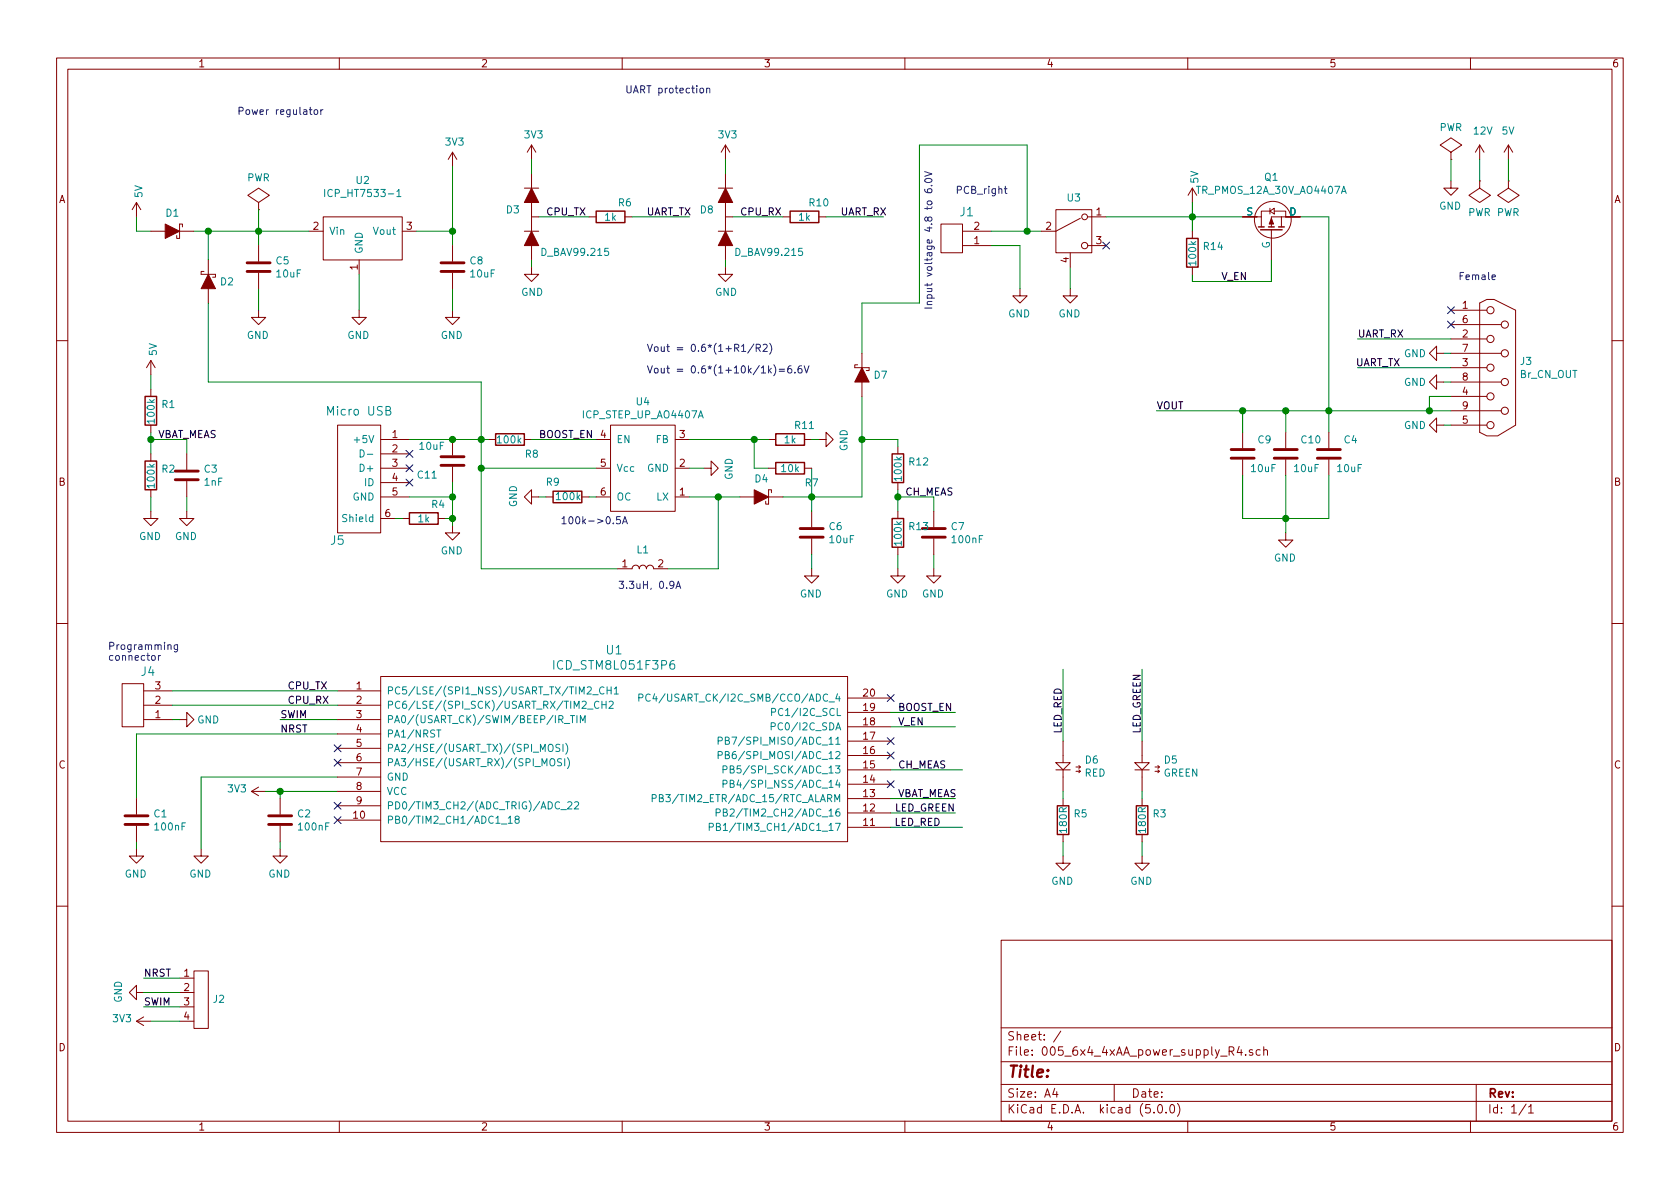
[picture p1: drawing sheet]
<svg xmlns="http://www.w3.org/2000/svg" width="297mm" height="210mm" viewBox="0 0 297 210" stroke-linecap="round" stroke-linejoin="round" font-family="sans-serif">
<g fill="none" stroke="#840000" stroke-width=".18">
<path d="M10 10.3h277v189.9h-277zM12 12.2h273v186.1h-273zM60 10.3v1.9M110 10.3v1.9M160 10.3v1.9M210 10.3v1.9M260 10.3v1.9M24.1 35.8v2.5M24.1 35.8l-.7 1.3M24.1 35.8l.8 1.3M45.7 35.8l1.9-1.3-1.9-1.2-1.9 1.2 1.9 1.3v1.3M45.7 37.1h.1"/>
<path d="M57.1 38.3h14v7.7h-14zM80 26.9l-.8 1.3M80 26.9v2.6M80 26.9l.8 1.3M92.7 33.3h2.5M94 25.6v2.6M94 30.7v2.6M94 35.8v5.1M94 38.3h1.2M94 25.6l-.8 1.3M94 25.6l.7 1.3M104.1 38.3h1.3"/>
<path d="M110.5 38.3h1.3M127 33.3h2.5M128.3 38.3h1.2M128.3 25.6v2.6M128.3 30.7v2.6M128.3 35.8v5.1M128.3 25.6l-.8 1.3M128.3 25.6l.7 1.3M138.4 38.3h1.3M144.8 38.3h1.2M166.4 39.6h3.8v5.1h-3.8zM186.7 37.1h6.3v7.6h-6.3z"/>
<path d="M191 38.6l-4.3 2.3h-2.6M192.3 38.3h3.3M210.8 33.3l-.7 1.2M210.8 33.3v2.5M210.8 33.3l.8 1.2M219.7 38.3h3.3M223 38.3v1.8M224.5 37.3h-1.5v1M224.5 37.3l.8-.5v1zM224.5 36.8v1M225.3 37.3h2v1M226.6 38.3v1.8"/>
<path d="M229.9 38.3h-5.1v1.8M256.5 32v1.3h-1.2l1.2 1.2 1.3-1.2h-1.3M256.5 26.9l1.9-1.3-1.9-1.2-1.9 1.2 1.9 1.3v1.3M256.5 28.2h.1M261.6 32v1.3l1.9 1.2-1.9 1.3-1.9-1.3 1.9-1.2M261.6 32h.1M261.6 25.6v2.6M261.6 25.6l-.7 1.3M261.6 25.6l.8 1.3M266.7 32v1.3l1.9 1.2-1.9 1.3-1.9-1.3 1.9-1.2M266.7 32h.1M266.7 25.6l-.8 1.3"/>
<path d="M266.7 25.6v2.6M266.7 25.6l.8 1.3M26.7 40.9h2.5M31.7 40.9h2.6M32.3 40.1v-.5h-.6v2.6h-.5v-.5M36.1 48h-.5v.5h2.5v.5h-.5M36.8 46v2.5M36.8 51v2.6M45.7 54.9v1.2h-1.3l1.3 1.3 1.3-1.3h-1.3M45.7 43.4v2.8M45.7 48.3v2.7M54.6 40.9h2.5"/>
<path d="M63.5 54.9v1.2h-1.3l1.3 1.3 1.3-1.3h-1.3M63.5 46v2.5M71.1 40.9h2.6M80 54.9v1.2h-1.3l1.3 1.3 1.3-1.3h-1.3M80 43.4v2.8M80 48.3v2.7M92.7 40.9h2.5M94 47.2v1.3h1.2l-1.2 1.3-1.3-1.3h1.3M94 43.4v2.6M127 40.9h2.5M128.3 47.2v1.3h1.2l-1.2 1.3-1.3-1.3h1.3M128.3 43.4v2.6"/>
<path d="M170.2 40.9h5.1M170.2 43.4h5.1M180.3 51v1.3h-1.2l1.2 1.3 1.3-1.3h-1.3M189.2 51v1.3h-1.2l1.2 1.3 1.3-1.3h-1.3M189.2 44.7v2.5M192.3 43.4h3.3M210.8 40.9v1.3M210.8 47.2v1.3M224.8 40.6v5.4M256.5 59.9h6.4M256.5 57.4h8.9M256.5 54.9h6.4"/>
<path d="M261.6 53.6l1.3-.6h1.3l3.8 1.9v20.3l-3.2 1.9h-1.9l-1.3-.7zM10 60.2h2M26.7 63.7v2.6M26.7 68.8v1.3M26.7 75.2v1.2M26.7 63.7l-.8 1.3M26.7 63.7l.7 1.3M59.7 75.2h7.6v19h-7.6zM67.3 77.7h5.1M80 77.7v2.8M86.4 77.7h1.2M92.7 77.7h1.3"/>
<path d="M105.4 77.7h2.5M107.9 75.2h11.5v15.2h-11.5zM119.4 77.7h2.5M135.9 77.7h1.3M142.2 77.7h1.3M144.8 77.7h1.2v1.3l1.3-1.3-1.3-1.3v1.3M151.6 64.5h-.5v.5h2.6v.5h-.5M152.4 62.5v2.5M152.4 67.6v2.5M158.7 79v1.3M219.7 76.4v2.8M227.3 76.4v2.8"/>
<path d="M234.9 76.4v2.8M254 75.2v-1.3l-1.3 1.3 1.3 1.2v-1.2h1.3M254 67.6v-1.3l-1.3 1.3 1.3 1.2v-1.2h1.3M254 62.5v-1.3l-1.3 1.3 1.3 1.2v-1.2h1.3M256.5 75.2h6.4M256.5 72.6h8.9M256.5 70.1h6.4M256.5 67.6h8.9M256.5 65h6.4M256.5 62.5h8.9M285 60.2h2M26.7 90.4v1.3h-1.3l1.3 1.3 1.2-1.3h-1.2"/>
<path d="M26.7 80.3v1.2M26.7 86.6v1.3M33 90.4v1.3h-1.3l1.3 1.3 1.3-1.3h-1.3M33 80.3v2.8M33 85.1v2.8M67.3 80.3h5.1M67.3 82.8h5.1M67.3 85.3h5.1M67.3 87.9h5.1M67.3 91.7h2.5M71.1 91.7h1.3M77.5 91.7h1.2"/>
<path d="M80 93v1.2h-1.3l1.3 1.3 1.3-1.3h-1.3M80 82.5v2.8M94 87.9v1.2l-1.3-1.2 1.3-1.3v1.3h1.2M96.5 87.9h1.3M102.9 87.9h1.2M105.4 82.8h2.5M105.4 87.9h2.5M119.4 82.8h2.5M119.4 87.9h2.5M124.5 82.8h1.2v1.3l1.3-1.3-1.3-1.3v1.3M130.8 87.9h2.5M135.9 82.8h1.3"/>
<path d="M135.9 87.9h2.5M136.4 87.1v-.5h-.5v2.5h-.5v-.5M142.2 82.8h1.3M143.5 90.4v2.8M143.5 95.2v2.8M158.7 85.3v1.3M158.7 90.4v1.3M158.7 96.8v1.2M165.1 90.4v2.8M165.1 95.2v2.8M219.7 81.3v2.8M227.3 94.2v1.3h-1.2l1.2 1.3 1.3-1.3h-1.3"/>
<path d="M227.3 81.3v2.8M234.9 81.3v2.8M10 110.3h2M67.3 119.6h82.6v29.2h-82.6zM109.2 100.6h2.6a.63 .63 0 0 1 .6-.7 .63 .63 0 0 1 .6 .7 .63 .63 0 0 1 .7-.7 .63 .63 0 0 1 .6 .7 .63 .63 0 0 1 .6-.7 .63 .63 0 0 1 .7 .7h2.5M143.5 100.6v1.2h-1.3l1.3 1.3 1.3-1.3h-1.3M158.7 100.6v1.2h-1.2l1.2 1.3 1.3-1.3h-1.3M165.1 100.6v1.2h-1.3l1.3 1.3 1.3-1.3h-1.3M285 110.3h2M21.6 120.9h3.8v7.6h-3.8zM25.4 122.2h5.1M25.4 124.7h5.1"/>
<path d="M25.4 127.2h5.1M31.7 127.2h1.3v1.3l1.3-1.3-1.3-1.2v1.2M44.4 139.9l1.3 .8M44.4 139.9h2.6M45.7 139.2l-1.3 .7M59.7 139.9h7.6M59.7 122.2h7.6M59.7 124.7h7.6M59.7 127.2h7.6M59.7 129.8h7.6M59.7 132.3h7.6M59.7 134.9h7.6"/>
<path d="M59.7 137.4h7.6M149.9 138.7h7.6M149.9 136.1h7.6M149.9 133.6h7.6M149.9 131.1h7.6M149.9 128.5h7.6M149.9 126h7.6M149.9 123.4h7.6M186.7 134.9h2.5l-1.2 1.2zM186.7 136.1h2.5M188 131.1v3.8M188 136.1v3.8"/>
<path d="M190.2 136.4h.8M190.2 135.6h.8M190.8 136.1l.2 .3M190.8 135.4l.2 .2M191 136.4l-.2 .2M191 135.6l-.2 .3M200.7 134.9h2.5l-1.3 1.2zM200.7 136.1h2.5M201.9 131.1v3.8M201.9 136.1v3.8M204.2 136.4h.8M204.2 135.6h.8"/>
<path d="M204.7 136.1l.3 .3M204.7 135.4l.3 .2M205 136.4l-.3 .2M205 135.6l-.3 .3M24.1 150.1v1.3h-1.2l1.2 1.2 1.3-1.2h-1.3M24.1 141.2v2.8M24.1 146v2.8M35.6 150.1v1.3h-1.3l1.3 1.2 1.2-1.2h-1.2M49.5 150.1v1.3h-1.2l1.2 1.2 1.3-1.2h-1.3M49.5 141.2v2.8M49.5 146v2.8M59.7 145h7.6"/>
<path d="M59.7 142.5h7.6M149.9 146.3h7.6M149.9 143.8h7.6M149.9 141.2h7.6M188 151.4v1.2h-1.3l1.3 1.3 1.2-1.3h-1.2M188 141.2v1.3M188 147.6v1.2M201.9 151.4v1.2h-1.2l1.2 1.3 1.3-1.3h-1.3M201.9 141.2v1.3M201.9 147.6v1.2M10 160.2h2M24.1 175.5v1.3l-1.2-1.3 1.2-1.3v1.3h1.3"/>
<path d="M25.4 179.8l-1.3 .8M31.7 173h2.6M31.7 175.5h2.6M31.7 178h2.6M34.3 171.7h2.5v10.2h-2.5zM177 166.3h108v32h-108zM285 160.2h2M24.1 180.6l1.3 .8M24.1 180.6h2.6M31.7 180.6h2.6M60 198.3v1.9M110 198.3v1.9"/>
<path d="M160 198.3v1.9M177 194.8h108M177 191.8h108M177 187.8h108M177 181.8h108M186.5 192.5l-.4 1h1M186.8 193v1M187.6 182.3l-1.3 2M197 191.8v3M204 196.7v.1M204.8 195.5l.4-.2a.94 .94 0 0 1 0 1.5 .79 .79 0 0 1-.4-1.3zM206.2 196.7v.1"/>
<path d="M207 195.4l.3-.1a.94 .94 0 0 1 0 1.5 .82 .82 0 0 1-.3-1.4zM208.2 195.1a1.71 1.71 0 0 1 0 2.3M210 198.3v1.9M219.1 185l-.4 1.1h1M219.5 185.6v1M220.2 186.5v.1M221.5 185.7a.37 .37 0 0 0-.6 .1l.1 .2 .5 .2v.1l-.2 .3-.4-.1M222.8 185.7l-.4-.1-.3 .3 .1 .6 .2 .1 .4-.1M223.4 185.7h.1a.37 .37 0 0 1 .6 .1v.8M223.4 185.1v1.5M260 198.3v1.9M261 191.8v6.5"/>
<path d="M269.8 195.2l-1.2 2M270.3 195.8l.4-.5v1.5M270.3 196.8h.8"/>
<circle cx="191.8" cy="38.3" r=".51"/>
<circle cx="225" cy="38.9" r="3.3"/>
<circle cx="191.8" cy="43.4" r=".56"/>
<circle cx="263.5" cy="54.9" r=".63"/>
<circle cx="263.5" cy="59.9" r=".63"/>
<circle cx="266.1" cy="57.4" r=".63"/>
<circle cx="263.5" cy="75.2" r=".63"/>
<circle cx="263.5" cy="65" r=".63"/>
<circle cx="263.5" cy="70.1" r=".63"/>
<circle cx="266.1" cy="67.6" r=".63"/>
<circle cx="266.1" cy="62.5" r=".63"/>
<circle cx="266.1" cy="72.6" r=".63"/>
</g>
<g fill="none" stroke="#0000c2" stroke-width=".18">
<path d="M54.7 19.4h.5M54.9 19v1.1l.3 .1M55.6 19.5l.2-.1 .3 .1 .1 .5-.1 .2h-.3l-.2-.1zM56.7 19.4v.8M57.1 19.4l-.4 .2M123.9 15.6h.3l.2 .2-.1 .6h-.3l-.2-.1zM124.9 15.7l.2-.1h.3l.1 .8M124.9 15.6v.8M163.5 33.5l.1 .4a.87 .87 0 0 0 1.2 0l-.2-.5h-.5l-.1 .5 .2 .2M163.5 30.3l1.3 .5-1.3 .4M163.6 31.7a.68 .68 0 0 1 1.2 .3 .72 .72 0 0 1-1.3-.2zM164.6 32.8h.2"/>
<path d="M177.6 33.4h.5M177.7 32.9v1.1l.4 .2M263.8 49l.6-.1-.1-.2-.3-.1-.2 .2 .1 .6h.4M131.1 62.1h.8M133.3 60.8l-1.1 1.7M133.7 61.5l.7-.1v-.4l-.7-.1v1.2M134 61.5l.4 .6M134.9 61l.5-.1 .3 .3-.8 .9h.8M136.1 60.7a1.4 1.4 0 0 1 0 1.9M136.8 64.5a1.47 1.47 0 0 1 0 1.9M137.8 65.3h.9M137.8 65.7h.9"/>
<path d="M139.9 64.7h-.3a.79 .79 0 0 0-.1 1.3l.5-.2v-.5l-.5-.1-.2 .2M140.5 65.8v.2M141.7 64.7l-.4 .1a.87 .87 0 0 0 0 1.2l.5-.2v-.5l-.5-.1-.2 .2M142.2 64.7l.4 1.3 .4-1.3M109.7 91.4h-.7v.6l.2-.2 .5 .2v.5l-.2 .1-.5-.1M110.1 92.6l.4-1.2 .4 1.2M110.2 92.3h.6M26.8 116l.2-.1 .4 .1 .1 .5-.2 .2-.3 .1-.2-.2zM28 115.9v.9M28.4 115.9l-.3 .1-.1 .1M29.7 114.1l.2-.1 .3 .1 .1 .8M31.4 114v1l-.3 .3-.3-.1"/>
<path d="M31.4 114.1l-.4-.1-.2 .2 .1 .6h.5M119.5 104.1l.4-1.3 .4 1.3M119.6 103.7h.6"/>
</g>
<g fill="none" stroke="#008400" stroke-width=".18">
<path d="M24.1 38.3v2.6h2.6M45.7 37.1v6.3M80 29.5v13.9M94 28.2v2.5M95.2 38.3h8.9M111.8 38.3h10.1M128.3 28.2v2.5M129.5 38.3h8.9M146 38.3h10.2M195.6 38.3h24.1M210.8 35.8v5.1M229.9 38.3h5v38.1"/>
<path d="M256.5 28.2v3.8M261.6 28.2v3.8M266.7 28.2v3.8M34.3 40.9h20.3M36.8 53.6v14h48.3v33h24.1M36.8 40.9v5.1M45.7 51v3.9M63.5 48.5v6.4M73.7 40.9h6.3M80 51v3.9M94 46v1.2M128.3 46v1.2"/>
<path d="M175.3 40.9h8.8M175.3 43.4h5v7.6M181.6 40.9v-15.3h-19v28h-10.2v8.9M189.2 47.2v3.8M224.8 46v3.8h-14v-1.3M240 59.9h16.5M26.7 77.7h6.3v2.6M26.7 66.3v2.5M26.7 76.4v3.9M72.4 77.7h14M94 77.7h11.4M121.9 77.7h14"/>
<path d="M133.3 77.7v5.1h2.6M143.5 77.7h1.3M152.4 77.7h6.3v1.3M152.4 70.1v17.8h-14M204.5 72.6h52M219.7 72.6v3.8M227.3 72.6v3.8M240 65h16.5M255.3 62.5h1.2M255.3 67.6h1.2M255.3 75.2h1.2M256.5 70.1h-3.8v2.5"/>
<path d="M26.7 87.9v2.5M33 87.9v2.5M69.8 91.7h1.3M72.4 87.9h7.6M78.7 91.7h1.3M80 85.3v7.7M85.1 82.8h20.3M95.2 87.9h1.3M104.1 87.9h1.3M121.9 87.9h8.9M121.9 82.8h2.6M127 87.9v12.7h-8.9"/>
<path d="M143.5 82.8v7.6M143.5 98v2.6M158.7 87.9h6.4v2.5M158.7 86.6v3.8M158.7 98v2.6M165.1 98v2.6M219.7 84.1v7.6h15.2v-7.6M227.3 84.1v10.1M188 118.4v12.7M201.9 118.4v12.7M30.5 127.2h1.2M30.5 124.7h29.2"/>
<path d="M30.5 122.2h29.2M47 139.9h12.7M49.5 127.2h10.2M49.5 139.9v1.3M59.7 137.4h-24.1v12.7M59.7 129.8h-35.6v11.4M157.5 136.1h12.7M157.5 126h11.4M157.5 128.5h11.4M188 139.9v1.3M201.9 139.9v1.3M24.1 148.8v1.3"/>
<path d="M49.5 148.8v1.3M157.5 141.2h11.4M157.5 143.8h11.4M157.5 146.3h12.7M188 148.8v2.6M201.9 148.8v2.6M25.4 173h6.3M25.4 175.5h6.3M25.4 178h6.3M26.7 180.6h5"/>
</g>
<g fill="#008400" stroke="#008400" stroke-width=".25">
<circle cx="252.7" cy="72.6" r=".51"/>
<circle cx="49.5" cy="139.9" r=".51"/>
<circle cx="80" cy="40.9" r=".51"/>
<circle cx="26.7" cy="77.7" r=".51"/>
<circle cx="45.7" cy="40.9" r=".51"/>
<circle cx="227.3" cy="91.7" r=".51"/>
<circle cx="210.8" cy="38.3" r=".51"/>
<circle cx="235" cy="72.6" r=".51"/>
<circle cx="219.7" cy="72.6" r=".51"/>
<circle cx="227.3" cy="72.6" r=".51"/>
<circle cx="80" cy="91.7" r=".51"/>
<circle cx="85.1" cy="77.7" r=".51"/>
<circle cx="127" cy="87.9" r=".51"/>
<circle cx="85.1" cy="82.8" r=".51"/>
<circle cx="158.8" cy="87.9" r=".51"/>
<circle cx="143.5" cy="87.9" r=".51"/>
<circle cx="152.4" cy="77.7" r=".51"/>
<circle cx="181.6" cy="40.9" r=".51"/>
<circle cx="133.4" cy="77.7" r=".51"/>
<circle cx="36.8" cy="40.9" r=".51"/>
<circle cx="80" cy="77.7" r=".51"/>
<circle cx="80" cy="87.9" r=".51"/>
</g>
<g fill="#840000" stroke="#840000" stroke-width=".18">
<path d="M94 33.3l1.2 2.5h-2.5z"/>
<path d="M94 40.9l1.2 2.5h-2.5z"/>
<path d="M29.2 39.6l2.5 1.3-2.5 1.3z"/>
<path d="M36.8 48.5l1.3 2.5h-2.5z"/>
<path d="M133.3 86.6l2.6 1.3-2.6 1.2z"/>
<path d="M152.4 65l1.3 2.6h-2.6z"/>
<path d="M128.3 33.3l1.2 2.5h-2.5z"/>
<path d="M128.3 40.9l1.2 2.5h-2.5z"/>
<path d="M224.8 38.6l.4 1h-.8z"/>
</g>
<g fill="none" stroke="#008484" stroke-width=".18">
<path d="M57.4 33.5v1.3M70.2 33.9l.3-.4v1.3M70.2 34.8h.7M237.2 34.2l.4-1.3 .4 1.3M63.7 79.5a.64 .64 0 0 1 .7 .7 .64 .64 0 0 1-.7 .6zM68.2 72.6h.6l.2-.1v-.3l-.2-.3h-.6v1.5h.6l.3-.3a.41 .41 0 0 0-.3-.5M64.9 80.3h1M77.2 129.1h.8M77.6 129.1v1.2M97 131.8l.2-.2a.45 .45 0 0 1 .6 .4v.5l-.2 .3h-.5a1 1 0 0 1-.1-1zM97.4 134.2h.1a.47 .47 0 0 1 .6 .4l-.1 .6-.2 .2h-.4a.93 .93 0 0 1 0-1.2zM99 131.7l-.5-.1-.2 .1 .1 .5 .5 .2 .1 .3-.2 .2-.5-.1"/>
<path d="M99.3 134.2h-.5l-.2 .1 .1 .4 .5 .2 .1 .3-.2 .2h-.5M99.5 131.6v1.3M99.8 127.9h.9M99.8 134.2v1.2M100 131.4a1.47 1.47 0 0 1 0 2M100.3 134a1.47 1.47 0 0 1 0 1.9M100.9 126.5h.7M101.2 126.5v1.3M102 126.5v1.3M102.6 127.8v-1.3l.4 1 .5-1v1.3M103.9 125.4h1M104.8 122.9h1"/>
<path d="M105.9 124.1a.6 .6 0 0 0-.9 .4 .6 .6 0 0 0 .6 .8l.3-.2M106.4 124v1.3M106.4 124.6h.8M106.8 121.6a.6 .6 0 0 0-.8 .4 .6 .6 0 0 0 .6 .7l.2-.1M107.2 124v1.3M107.3 121.5v1.2M107.3 122.1h.8M107.7 124.1l.5-.1 .2 .4-.8 .9h.8M108.1 121.5v1.2M108.6 121.8l.4-.3v1.2M108.6 122.7h.7M113 123.4l.6-.1 .1-.1-.1-.3-.2-.2h-.4v1.3"/>
<path d="M115 122.9a.51 .51 0 0 0-.7 0 .51 .51 0 0 0-.1 .6 .46 .46 0 0 0 .2 .5 .46 .46 0 0 0 .6-.1M115.7 122.7l-.3 .9h.8M127 133.5l.7-.1v-.4l-.7-.1v1.3M127 131l.7-.1v-.4l-.7-.2v1.3M127.8 138.6l.7-.1v-.4l-.2-.1h-.5v1.2M127.8 136.1l.7-.1v-.4l-.2-.2h-.5v1.3M128.2 133.5l.6-.1 .1-.2v-.2l-.7-.1v1.3h.5l.2-.2 .1-.3-.3-.2M128.2 131l.6-.1 .1-.2v-.2l-.7-.2v1.3h.5l.2-.1 .1-.3-.3-.2M129.1 138.6l.5-.1 .2-.2-.1-.2-.6-.1v1.2h.5l.2-.1v-.3l-.3-.2M129.1 136h.5l.2-.2-.1-.2-.6-.2v1.3h.5l.2-.1v-.3l-.3-.3M136.3 128.5l.7-.1v-.5l-.7-.1v1.3M136.4 125.9h.6l.1-.5-.2-.1h-.5v1.2"/>
<path d="M88.6 145.7h1M89.9 144.7l.3-.4v1.3M89.9 145.6h.7M91.3 144.9l-.2-.3v-.2l.2-.1 .4 .1v.3l-.5 .2-.1 .2v.3l.2 .2 .4-.1 .1-.1-.1-.4-.2-.1M99.2 143.2h1M100.4 141.9l.5-.1 .2 .3-.8 .9h.8M101.6 141.9l.5-.1 .2 .3v.2l-.8 .7h.8M115.3 141.2l.6-.1 .1-.5-.2-.1h-.5v1.3M116.6 141.1h.5l.1-.2v-.3l-.6-.1v1.3h.5l.1-.1 .1-.4-.3-.2M125.4 146.2l.7-.1v-.4l-.2-.1h-.5v1.3M126.6 143.7h.6l.2-.2-.1-.3-.2-.2h-.5v1.3M126.7 146.2l.5-.1 .2-.2-.1-.2-.6-.1v1.3h.5l.2-.2v-.3l-.3-.2"/>
<path d="M127.9 143.7l.5-.1 .1-.4-.6-.2v1.3h.5l.2-.2v-.2l-.3-.2"/>
</g>
<g fill="none" stroke="#000084" stroke-width=".18">
<path d="M195 42.8l1.2 1.2M196.2 42.8l-1.2 1.2M255.9 56.8l1.2 1.2M255.9 54.2l1.2 1.3M257.1 56.8l-1.2 1.2M257.1 54.2l-1.2 1.3M71.8 79.6l1.2 1.3M73 79.6l-1.2 1.3M71.8 84.7l1.2 1.2M71.8 82.2l1.2 1.2M73 84.7l-1.2 1.2M73 82.2l-1.2 1.2"/>
<path d="M59.1 131.7l1.2 1.2M59.1 134.3l1.2 1.2M60.3 131.7l-1.2 1.2M60.3 134.3l-1.2 1.2M156.9 133l1.2 1.2M156.9 130.4l1.2 1.3M156.9 122.8l1.2 1.2M156.9 138.1l1.2 1.2M158.1 133l-1.2 1.2M158.1 130.4l-1.2 1.3M158.1 122.8l-1.2 1.2M158.1 138.1l-1.2 1.2"/>
<path d="M59.1 144.4l1.2 1.2M59.1 141.9l1.2 1.2M60.3 144.4l-1.2 1.2M60.3 141.9l-1.2 1.2"/>
</g>
<g fill="none" stroke="#840000" stroke-width=".51">
<path d="M43.7 48h4.1M43.7 46.5h4.1M78 48h4M78 46.5h4M217.7 79.5h4M225.3 79.5h4.1M232.9 79.5h4.1M31 84.8h4.1M31 83.3h4.1M78 80.8h4M78 82.3h4M141.5 95h4"/>
<path d="M141.5 93.5h4M163.1 95h4M163.1 93.5h4M217.7 81h4M225.3 81h4.1M232.9 81h4.1M22.1 145.8h4.1M22.1 144.3h4.1M47.5 145.8h4.1M47.5 144.3h4.1"/>
</g>
<g fill="none" stroke="#840000" stroke-width=".25">
<path d="M105.4 37.3h5.1v2.1h-5.1zM139.7 37.3h5.1v2.1h-5.1zM209.8 42.2h2v5h-2zM222.5 40.1h1M222.9 40.6h3.8M224.3 40.1h1M226.1 40.1h1M25.7 70.1h2v5.1h-2zM87.6 76.7h5.1v2h-5.1zM137.2 76.7h5v2h-5zM25.7 81.5h2v5.1h-2zM72.4 90.7h5.1v2h-5.1z"/>
<path d="M97.8 86.9h5.1v2h-5.1zM137.2 81.8h5v2h-5zM157.7 91.7h2.1v5.1h-2.1zM157.7 80.3h2.1v5h-2.1zM186.9 142.5h2.1v5.1h-2.1zM200.9 142.5h2v5.1h-2z"/>
</g>
<text font-size="2.8" fill="#840000" x="178" y="190.5">Title:</text>
<g font-size="2.1" fill="#008484">
<text x="169.8" y="38.2">J1</text>
<text x="58.1" y="73.5">Micro USB</text>
<text x="58.5" y="96.3">J5</text>
<text x="25" y="119.5">J4</text>
<text x="98.4" y="118.4">ICD_STM8L051F3P6</text>
<text x="107.2" y="115.7">U1</text>
</g>
<g font-size="2.1" fill="#840000">
<text x="178" y="184">Sheet: /</text>
<text x="178" y="186.7">File: 005_6x4_4xAA_power_supply_R4.sch</text>
<text x="178" y="196.9">KiCad E.D.A. kicad (5.0.0)</text>
<text x="178" y="194.1">Size: A4</text>
<text x="200" y="194.1">Date:</text>
<text x="263" y="194.1">Rev:</text>
<text x="263" y="196.9">Id: 1/1</text>
</g>
<g font-size="1.8" fill="#840000">
<text x="35" y="11.9">1</text>
<text x="85" y="11.9">2</text>
<text x="135" y="11.9">3</text>
<text x="185" y="11.9">4</text>
<text x="235" y="11.9">5</text>
<text x="285" y="11.9">6</text>
<text x="10.4" y="35.9">A</text>
<text x="285.4" y="35.9">A</text>
<text x="55.4" y="40.6">2</text>
<text x="71.9" y="40.6">3</text>
<text x="172.2" y="40.6">2</text>
<text x="184.9" y="40.6">2</text>
<text x="193.8" y="38.1">1</text>
<text x="63.2" y="47.7" transform="rotate(-90 63.2 47.7)">1</text>
<text x="172.2" y="43.2">1</text>
<text x="189" y="46.5" transform="rotate(-90 189 46.5)">4</text>
<text x="193.8" y="43.2">3</text>
<text x="258.6" y="54.6">1</text>
<text x="258.6" y="59.7">2</text>
<text x="258.6" y="57.1">6</text>
<text x="258.6" y="64.8">3</text>
<text x="258.6" y="62.2">7</text>
<text x="258.6" y="69.8">4</text>
<text x="258.6" y="67.3">8</text>
<text x="69.4" y="77.5">1</text>
<text x="106.2" y="77.5">4</text>
<text x="120.2" y="77.5">3</text>
<text x="258.6" y="74.9">5</text>
<text x="258.6" y="72.4">9</text>
<text x="69.4" y="80">2</text>
<text x="69.4" y="82.5">3</text>
<text x="106.2" y="82.5">5</text>
<text x="120.2" y="82.5">2</text>
<text x="10.4" y="85.9">B</text>
<text x="69.4" y="85.1">4</text>
<text x="69.4" y="87.6">5</text>
<text x="106.2" y="87.6">6</text>
<text x="120.2" y="87.6">1</text>
<text x="285.4" y="85.9">B</text>
<text x="68.1" y="91.4">6</text>
<text x="110" y="100.3">1</text>
<text x="116.4" y="100.3">2</text>
<text x="27.5" y="124.5">2</text>
<text x="27.5" y="121.9">3</text>
<text x="63" y="121.9">1</text>
<text x="63" y="124.5">2</text>
<text x="152.7" y="125.7">19</text>
<text x="152.7" y="123.2">20</text>
<text x="27.5" y="127">1</text>
<text x="63" y="127">3</text>
<text x="63" y="129.5">4</text>
<text x="152.7" y="130.8">17</text>
<text x="152.7" y="128.3">18</text>
<text x="10.4" y="135.9">C</text>
<text x="63" y="132.1">5</text>
<text x="63" y="134.6">6</text>
<text x="63" y="137.2">7</text>
<text x="152.7" y="135.9">15</text>
<text x="152.7" y="133.3">16</text>
<text x="285.4" y="135.9">C</text>
<text x="63" y="139.7">8</text>
<text x="63" y="142.2">9</text>
<text x="152.7" y="143.5">12</text>
<text x="152.7" y="141">13</text>
<text x="152.7" y="138.4">14</text>
<text x="62.5" y="144.8">10</text>
<text x="152.7" y="146">11</text>
<text x="32.5" y="172.7">1</text>
<text x="32.5" y="175.3">2</text>
<text x="32.5" y="177.8">3</text>
<text x="10.4" y="185.9">D</text>
<text x="32.5" y="180.3">4</text>
<text x="285.4" y="185.9">D</text>
<text x="35" y="199.9">1</text>
<text x="85" y="199.9">2</text>
<text x="135" y="199.9">3</text>
<text x="185" y="199.9">4</text>
<text x="235" y="199.9">5</text>
<text x="285" y="199.9">6</text>
</g>
<g font-size="1.8" fill="#0000c2">
<text x="110.5" y="16.5">UART protection</text>
<text x="41.9" y="20.3">Power regulator</text>
<text x="168.9" y="34.3">PCB_right</text>
<text x="257.8" y="49.5">Female</text>
<text x="164.8" y="54.9" transform="rotate(-90 164.8 54.9)">Input voltage 4.8 to 6.0V</text>
<text x="114.3" y="62.2">Vout = 0.6*(1+R1/R2)</text>
<text x="114.3" y="66">Vout = 0.6*(1+10k/1k)=6.6V</text>
<text x="99.1" y="92.7">100k-&gt;0.5A</text>
<text x="109.2" y="104.1">3.3uH, 0.9A</text>
<text x="19" y="114.9">Programming</text>
<text x="19" y="116.8">connector</text>
</g>
<g font-size="1.8" fill="#008484">
<text x="254.5" y="23.2">PWR</text>
<text x="260.6" y="23.8">12V</text>
<text x="265.6" y="23.8">5V</text>
<text x="78.8" y="25.7">3V3</text>
<text x="92.8" y="24.5">3V3</text>
<text x="127.1" y="24.5">3V3</text>
<text x="25.2" y="34.9" transform="rotate(-90 25.2 34.9)">5V</text>
<text x="43.7" y="32.1">PWR</text>
<text x="58.2" y="34.8">ICP_HT7533-1</text>
<text x="63" y="32.5">U2</text>
<text x="188.7" y="35.6">U3</text>
<text x="211.9" y="32.4" transform="rotate(-90 211.9 32.4)">5V</text>
<text x="211.9" y="34.3">TR_PMOS_12A_30V_AO4407A</text>
<text x="223.6" y="32">Q1</text>
<text x="29.4" y="38.3">D1</text>
<text x="58.2" y="41.5">Vin</text>
<text x="66.2" y="41.5">Vout</text>
<text x="89.6" y="37.7">D3</text>
<text x="107" y="39">1k</text>
<text x="109.4" y="36.5">R6</text>
<text x="123.9" y="37.7">D8</text>
<text x="141.3" y="39">1k</text>
<text x="143.2" y="36.5">R10</text>
<text x="220.4" y="38.1">S</text>
<text x="228" y="38.1">D</text>
<text x="254.5" y="37.1">GND</text>
<text x="259.5" y="38.2">PWR PWR</text>
<text x="48.8" y="46.8">C5</text>
<text x="64.1" y="45" transform="rotate(-90 64.1 45)">GND</text>
<text x="83.1" y="46.8">C8</text>
<text x="96" y="45.3">D_BAV99.215</text>
<text x="130.3" y="45.3">D_BAV99.215</text>
<text x="211.5" y="46.8" transform="rotate(-90 211.5 46.8)">100k</text>
<text x="212.9" y="44.2">R14</text>
<text x="224.5" y="44" transform="rotate(-90 224.5 44)">G</text>
<text x="39" y="50.5">D2</text>
<text x="49" y="49.1">10uF</text>
<text x="83.3" y="49.1">10uF</text>
<text x="92.2" y="52.3">GND</text>
<text x="126.4" y="52.3">GND</text>
<text x="43.6" y="59.9">GND</text>
<text x="61.4" y="59.9">GND</text>
<text x="77.9" y="59.9">GND</text>
<text x="178.3" y="56.1">GND</text>
<text x="187.1" y="56.1">GND</text>
<text x="27.7" y="62.9" transform="rotate(-90 27.7 62.9)">5V</text>
<text x="248.2" y="63.2">GND</text>
<text x="268.9" y="64.5">J3</text>
<text x="112.5" y="71.7">U4</text>
<text x="154.6" y="67">D7</text>
<text x="248.2" y="68.2">GND</text>
<text x="268.7" y="66.8">Br_CN_OUT</text>
<text x="27.4" y="74.7" transform="rotate(-90 27.4 74.7)">100k</text>
<text x="28.7" y="72.2">R1</text>
<text x="103.3" y="74">ICP_STEP_UP_AO4407A</text>
<text x="140.6" y="75.9">R11</text>
<text x="248.2" y="75.9">GND</text>
<text x="28.7" y="83.6">R2</text>
<text x="36.1" y="83.6">C3</text>
<text x="63.1" y="78.4">+5V</text>
<text x="64" y="83.4">D+</text>
<text x="74.3" y="79.5">10uF</text>
<text x="88.1" y="78.4">100k</text>
<text x="92.9" y="80.9">R8</text>
<text x="109" y="78.4">EN</text>
<text x="109" y="83.4">Vcc</text>
<text x="114.4" y="83.4">GND</text>
<text x="116" y="78.4">FB</text>
<text x="138.2" y="83.5">10k</text>
<text x="138.7" y="78.4">1k</text>
<text x="149.9" y="79.8" transform="rotate(-90 149.9 79.8)">GND</text>
<text x="160.8" y="82.3">R12</text>
<text x="221.3" y="83.5">10uF</text>
<text x="222.5" y="78.4">C9</text>
<text x="228.9" y="83.5">10uF</text>
<text x="230.1" y="78.4">C10</text>
<text x="236.6" y="83.5">10uF</text>
<text x="237.7" y="78.4">C4</text>
<text x="27.4" y="86.2" transform="rotate(-90 27.4 86.2)">100k</text>
<text x="36.2" y="85.9">1nF</text>
<text x="62.4" y="88.5">GND</text>
<text x="64.5" y="86">ID</text>
<text x="73.9" y="84.6">C11</text>
<text x="76.4" y="89.8">R4</text>
<text x="91.4" y="89.7" transform="rotate(-90 91.4 89.7)">GND</text>
<text x="96.6" y="85.9">R9</text>
<text x="98.5" y="88.4">100k</text>
<text x="109" y="88.5">OC</text>
<text x="116.1" y="88.5">LX</text>
<text x="129.5" y="84.9" transform="rotate(-90 129.5 84.9)">GND</text>
<text x="133.5" y="85.3">D4</text>
<text x="142.4" y="86">R7</text>
<text x="159.4" y="84.9" transform="rotate(-90 159.4 84.9)">100k</text>
<text x="24.6" y="95.5">GND</text>
<text x="30.9" y="95.5">GND</text>
<text x="61" y="92.3">Shield</text>
<text x="74" y="92.4">1k</text>
<text x="146.6" y="93.7">C6</text>
<text x="160.8" y="93.7">R13</text>
<text x="168.2" y="93.7">C7</text>
<text x="77.9" y="98">GND</text>
<text x="112.6" y="97.9">L1</text>
<text x="146.8" y="96.1">10uF</text>
<text x="159.4" y="96.3" transform="rotate(-90 159.4 96.3)">100k</text>
<text x="168.5" y="96.1">100nF</text>
<text x="225.2" y="99.3">GND</text>
<text x="141.4" y="105.7">GND</text>
<text x="156.7" y="105.7">GND</text>
<text x="163" y="105.7">GND</text>
<text x="68.3" y="122.8">PC5/LSE/(SPI1_NSS)/USART_TX/TIM2_CH1</text>
<text x="68.3" y="125.3">PC6/LSE/(SPI_SCK)/USART_RX/TIM2_CH2</text>
<text x="116.4" y="124.1">PC4/USART_CK/I2C_SMB/CCO/ADC_4</text>
<text x="34.9" y="127.9">GND</text>
<text x="68.3" y="127.9">PA0/(USART_CK)/SWIM/BEEP/IR_TIM</text>
<text x="68.3" y="130.4">PA1/NRST</text>
<text x="129.3" y="131.7">PB7/SPI_MISO/ADC_11</text>
<text x="137.4" y="129.2">PC0/I2C_SDA</text>
<text x="137.6" y="126.6">PC1/I2C_SCL</text>
<text x="68.3" y="133">PA2/HSE/(USART_TX)/(SPI_MOSI)</text>
<text x="68.3" y="135.5">PA3/HSE/(USART_RX)/(SPI_MOSI)</text>
<text x="129.3" y="134.2">PB6/SPI_MOSI/ADC_12</text>
<text x="130.1" y="136.8">PB5/SPI_SCK/ADC_13</text>
<text x="191.8" y="137.3">RED</text>
<text x="191.9" y="135">D6</text>
<text x="205.7" y="137.3">GREEN</text>
<text x="205.9" y="135">D5</text>
<text x="40.3" y="140.1">3V3</text>
<text x="68.3" y="138">GND</text>
<text x="68.3" y="140.6">VCC</text>
<text x="68.3" y="143.1">PD0/TIM3_CH2/(ADC_TRIG)/ADC_22</text>
<text x="117.6" y="141.9">PB3/TIM2_ETR/ADC_15/RTC_ALARM</text>
<text x="130.2" y="139.3">PB4/SPI_NSS/ADC_14</text>
<text x="27.3" y="144.5">C1</text>
<text x="27.5" y="146.9">100nF</text>
<text x="52.7" y="144.5">C2</text>
<text x="52.9" y="146.9">100nF</text>
<text x="68.3" y="145.7">PB0/TIM2_CH1/ADC1_18</text>
<text x="128.1" y="146.9">PB1/TIM3_CH1/ADC1_17</text>
<text x="129.1" y="144.4">PB2/TIM2_CH2/ADC_16</text>
<text x="188.6" y="147.1" transform="rotate(-90 188.6 147.1)">180R</text>
<text x="189.9" y="144.5">R5</text>
<text x="202.6" y="147.1" transform="rotate(-90 202.6 147.1)">180R</text>
<text x="203.9" y="144.5">R3</text>
<text x="22" y="155.2">GND</text>
<text x="33.5" y="155.2">GND</text>
<text x="47.4" y="155.2">GND</text>
<text x="185.9" y="156.5">GND</text>
<text x="199.8" y="156.5">GND</text>
<text x="21.6" y="177.3" transform="rotate(-90 21.6 177.3)">GND</text>
<text x="37.7" y="177.3">J2</text>
<text x="20" y="180.8">3V3</text>
</g>
<g font-size="1.8">
<text x="96.5" y="38.1">CPU_TX</text>
<text x="114.3" y="38.1">UART_TX</text>
<text x="130.8" y="38.1">CPU_RX</text>
<text x="148.6" y="38.1">UART_RX</text>
<text x="215.9" y="49.5">V_EN</text>
<text x="240" y="59.7">UART_RX</text>
<text x="239.5" y="64.8">UART_TX</text>
<text x="27.9" y="77.5">VBAT_MEAS</text>
<text x="95.2" y="77.5">BOOST_EN</text>
<text x="204.5" y="72.4">VOUT</text>
<text x="160" y="87.6">CH_MEAS</text>
<text x="50.8" y="121.9">CPU_TX</text>
<text x="50.8" y="124.5">CPU_RX</text>
<text x="158.7" y="125.7">BOOST_EN</text>
<text x="49.5" y="127">SWIM</text>
<text x="49.5" y="129.5">NRST</text>
<text x="158.7" y="128.3">V_EN</text>
<text x="187.7" y="129.8" transform="rotate(-90 187.7 129.8)">LED_RED</text>
<text x="201.7" y="129.8" transform="rotate(-90 201.7 129.8)">LED_GREEN</text>
<text x="158.7" y="135.9">CH_MEAS</text>
<text x="158.1" y="143.5">LED_GREEN</text>
<text x="158.7" y="141">VBAT_MEAS</text>
<text x="158.1" y="146">LED_RED</text>
<text x="25.4" y="172.7">NRST</text>
<text x="25.4" y="177.8">SWIM</text>
</g>
</svg>
